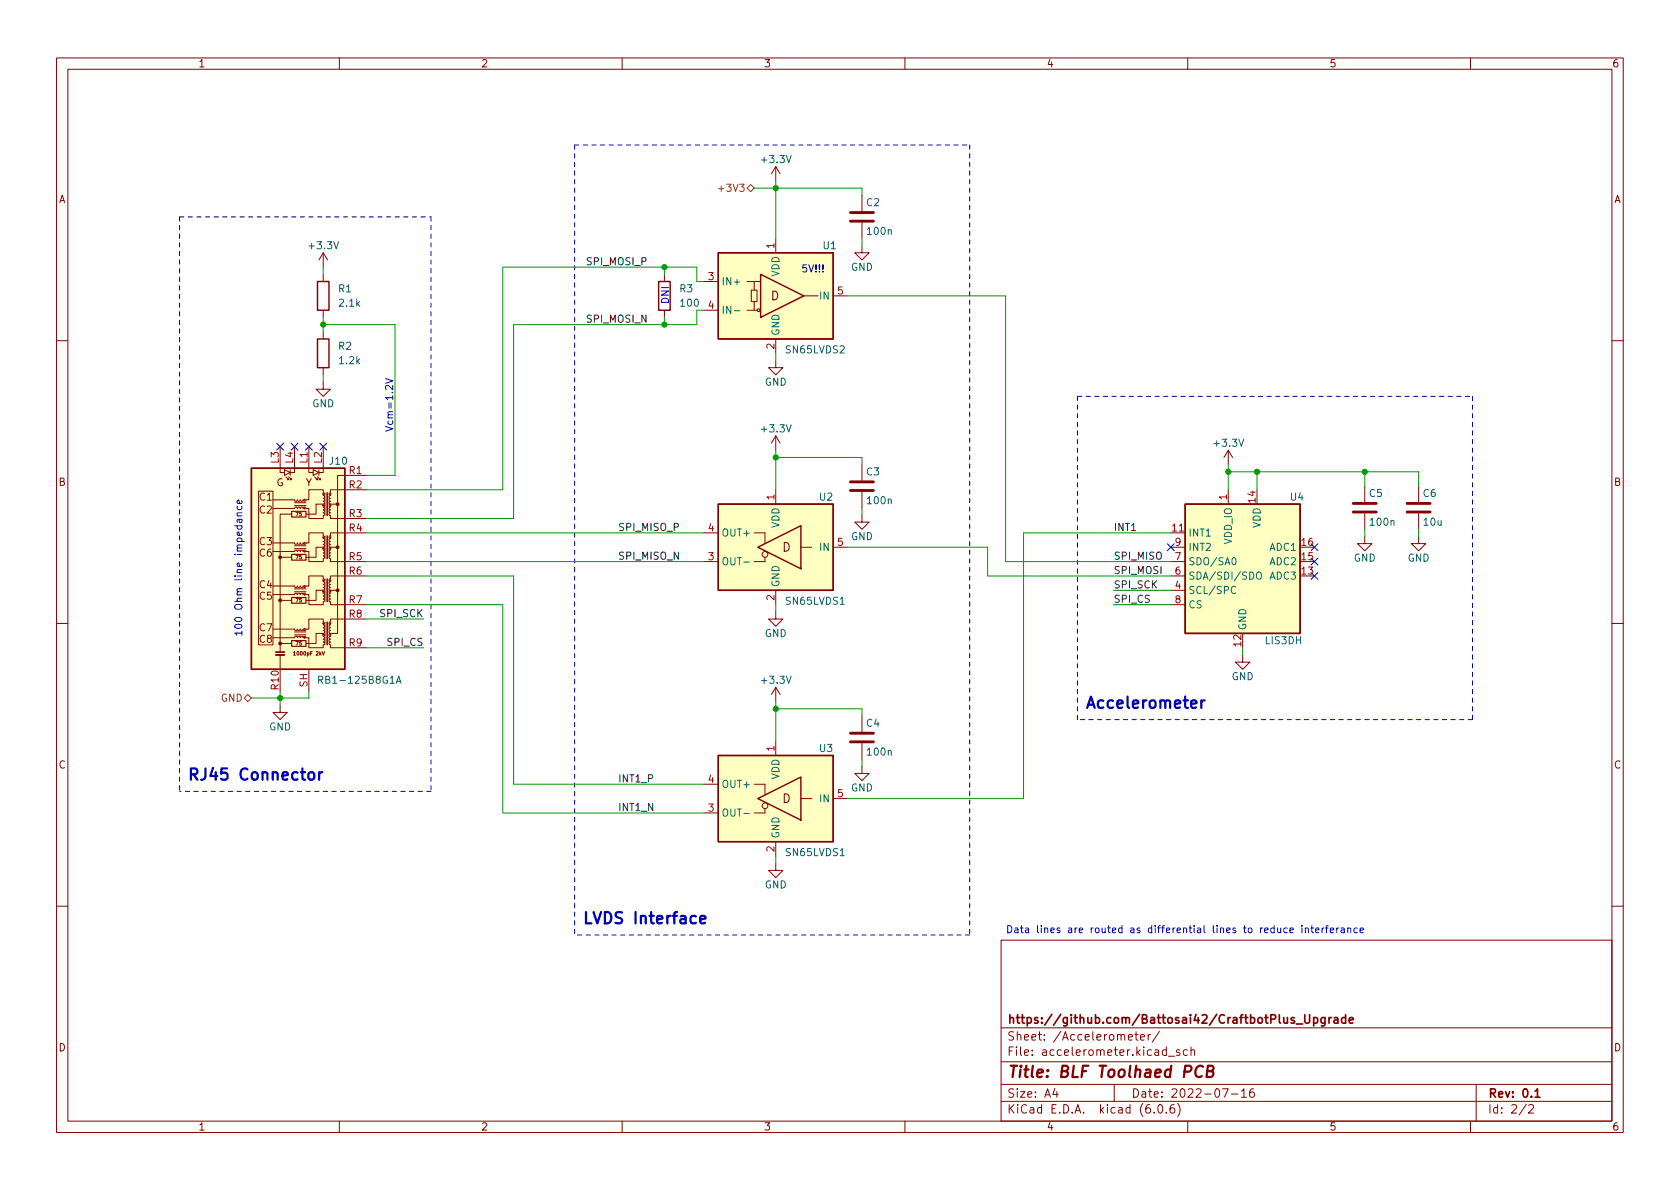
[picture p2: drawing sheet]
<svg xmlns="http://www.w3.org/2000/svg" width="297mm" height="210mm" viewBox="0 0 297 210" stroke-linecap="round" stroke-linejoin="round" font-family="sans-serif">
<g fill="none" stroke="#840000" stroke-width=".18">
<path d="M10 10.2h277v190.1h-277zM12 12.2h273v186.1h-273zM60 10.2v2M110 10.2v2M160 10.2v2M210 10.2v2M260 10.2v2M137.2 29.5v2.5M137.2 29.5l-.8 1.2M137.2 29.5l.7 1.2M152.4 34.5v2.8M152.4 39.4v2.8"/>
<path d="M57.1 44.7v2.5M57.1 48.5v1.3M57.1 54.9v1.2M57.1 58.7v1.2M57.1 44.7l.8 1.3M57.1 44.7l-.7 1.3M117.5 48.5v1.3M117.5 54.9v1.2M124.5 54.9h2.5M124.5 49.8h2.5M132.1 54.9h1.8M132.1 49.8h2.3"/>
<path d="M132.8 51.3h1.1v2h-1.1zM133.3 49.8v1.5M133.3 53.3v1.6M137.2 42.2v2.5M137.2 59.9v2.6M142 52.3h2.7M147.3 52.3h2.6M152.4 43.4v1.3h1.3l-1.3 1.3-1.3-1.3h1.3M10 60.2h2M49.5 79v4.6h.8M52.1 79v4.6h-.8M54.6 79v4.6h.8"/>
<path d="M57.1 67.6v1.2h1.3l-1.3 1.3-1.2-1.3h1.2M57.1 79v4.6h-.7M57.1 65v1.3M137.2 63.7v1.3h1.2l-1.2 1.3-1.3-1.3h1.3M137.2 77.1v2.5M137.2 77.1l.7 1.3M137.2 77.1l-.8 1.3M217.2 79.6l-.8 1.3M217.2 79.6v2.6M217.2 79.6l.7 1.3M285 60.2h2M45.7 86.9h2.6v27.1h-2.6z"/>
<path d="M48.3 96h3.8l.2 .3 .3-.3 .2 .3 .2-.1 .1-.2 .1 .2 .2 .1 .2-.3 .1 .2 .2 .1 .2-.3h.5v-1.8h2.5v.5l.3 .3-.2 .2 .2 .3-.1 .2-.1 .1 .2 .1v.3l-.2 .1 .1 .1 .1 .2-.2 .2M48.3 88.4h3.8l.2 .2 .3-.2 .2 .2h.2l.1-.2 .1 .2h.2l.2-.2 .1 .2h.2l.2-.2h.5v-1.8h2.5v.5l.3 .3-.2 .2 .2 .2-.1 .2-.1 .1 .2 .2v.2l-.2 .1 .1 .1 .1 .2-.2 .2M49.5 98.5h2.1M50.3 83.1l1 .5-1 .5zM50.5 84.3l.6 .5M51.1 84.6v.2h-.3M51.1 84.3l.5 .5M51.3 83.1v1M51.6 90.9h-2.1v24.4M51.6 84.6v.2h-.3M52.1 97h2M52.1 89.4h2"/>
<path d="M52.1 96.5h2M52.1 88.9h2M55.4 83.1l1 .5-1 .5zM55.6 84.3l.5 .5M56.1 84.6v.2h-.2M56.1 84.3l.5 .5M56.4 83.1v1M56.6 84.6v.2h-.2M57.1 96.8h-1.2v1.7h-1.8M57.1 89.1h-1.2v1.8h-1.8M57.2 96.8l.2 .2-.1 .2-.1 .1 .2 .2v.2l-.2 .1 .1 .1 .1 .2-.2 .2 .2 .2-.3 .3v.5h-2.5v-1.8h-.5l-.2-.2h-.2l-.1 .2-.2-.2h-.2l-.1 .2-.1-.2h-.2l-.2 .2-.3-.2-.2 .2h-3.8M57.2 89.1l.2 .3-.1 .2-.1 .1 .2 .1v.3l-.2 .1 .1 .1 .1 .2-.2 .2 .2 .2-.3 .3v.5h-2.5v-1.8h-.5l-.2-.2h-.2l-.1 .2-.2-.2h-.2l-.1 .2-.1-.2h-.2l-.2 .2-.3-.2-.2 .2h-3.8"/>
<path d="M57.7 87.1v4.1M57.7 94.7v4.1M57.9 87.1v4.1M57.9 94.7v4.1M58.4 96.8l-.2 .2v.2l.2 .1-.2 .2v.2l.2 .1-.2 .1v.2l.2 .2-.2 .2 .2 .3v.5h6.4M58.4 89.1l-.2 .3v.2l.2 .1-.2 .1v.3l.2 .1-.2 .1v.2l.2 .2-.2 .2 .2 .3v.5h6.4M58.4 96.8h1.3M58.4 89.1h1.3M64.8 94.2h-6.4v.5l-.2 .3 .2 .2-.2 .3v.2l.2 .1-.2 .1v.3l.2 .1-.2 .1v.2l.2 .2M64.8 86.6h-6.4v.5l-.2 .3 .2 .2-.2 .2v.2l.2 .1-.2 .2v.2l.2 .1-.2 .1v.2l.2 .2M64.8 84.1h-5.1v27.9h-1.3M124.5 94.2h2.5"/>
<path d="M124.5 99.3h2.5M133.3 94.2h2v1.9M135.3 98.5v.8h-2M137.2 86.6v2.5M141.6 96.8h1.9M147.3 96.8h2.6M152.4 91.1v1.2h1.3l-1.3 1.3-1.3-1.3h1.3M152.4 82.2v2.8M152.4 87v2.8M207 94.2h2.5M207 99.3h2.5M207 96.8h2.5"/>
<path d="M217.2 86.6v2.5M241.3 94.9v1.2h1.3l-1.3 1.3-1.3-1.3h1.3M241.3 86v2.8M241.3 90.8v2.8M250.8 94.9v1.2h1.3l-1.3 1.3-1.2-1.3h1.2M250.8 86v2.8M250.8 90.8v2.8M10 110.2h2M48.3 111.2h3.8l.2 .3 .3-.3 .2 .3h.2l.1-.3 .1 .2 .2 .1 .2-.3 .1 .2 .2 .1 .2-.3h.5v-1.7h2.5v.5l.3 .2-.2 .3 .2 .2-.1 .2-.1 .1 .2 .2v.2l-.2 .1 .1 .1 .1 .2-.2 .2M48.3 103.6h3.8l.2 .3 .3-.3 .2 .3 .2-.1 .1-.2 .1 .2 .2 .1 .2-.3 .1 .2 .2 .1 .2-.3h.5v-1.8h2.5v.6l.3 .2-.2 .3 .2 .2-.1 .2-.1 .1 .2 .2v.2l-.2 .1 .1 .1 .1 .2-.2 .2M49.5 113.8h2.1M49.5 115.8v6.4"/>
<path d="M49.5 106.2h2.1M51.9 115.4l.2-.2v.7M51.9 115.9h.4M52.1 112.3h2M52.1 104.6h2M52.1 111.8h2M52.1 104.1h2M54.6 118.4v3.8M57 115.2l.2 .7 .2-.7M57.1 112h-1.2v1.8h-1.8M57.1 104.4h-1.2v1.8h-1.8M57.2 112l.2 .2-.1 .2-.1 .1 .2 .2v.2l-.2 .1 .1 .1 .1 .2-.2 .2 .2 .3-.3 .2v.5h-2.5v-1.7h-.5l-.2-.3-.2 .1-.1 .2-.2-.3-.2 .1-.1 .2-.1-.2-.2-.1-.2 .3-.3-.3-.2 .3h-3.8"/>
<path d="M57.2 104.4l.2 .2-.1 .2-.1 .1 .2 .2v.2l-.2 .1 .1 .1 .1 .2-.2 .2 .2 .3-.3 .2v.5h-2.5v-1.7h-.5l-.2-.3-.2 .1-.1 .1-.2-.2-.2 .1-.1 .1-.1-.2h-.2l-.2 .2-.3-.2-.2 .2-3.8 .1M57.7 102.4v4M57.7 110v4M57.9 102.4v4M57.9 110v4M58.4 112l-.2 .2v.2l.2 .1-.2 .2v.2l.2 .1-.2 .1v.2l.2 .2-.2 .3 .2 .2v.5h6.4M58.4 104.4l-.2 .2v.2l.2 .1-.2 .2v.2l.2 .1-.2 .1v.2l.2 .2-.2 .3 .2 .2v.5h6.4M58.4 104.4h1.3M64.8 109.5h-6.4v.5l-.2 .2 .2 .3-.2 .2v.2l.2 .1-.2 .2v.2l.2 .1-.2 .1v.2l.2 .2M64.8 101.8h-6.4v.6l-.2 .2 .2 .3-.2 .2v.2l.2 .1-.2 .2v.2l.2 .1-.2 .1v.2l.2 .2M137.2 108.2v1.3h-1.3l1.3 1.2 1.2-1.2h-1.2M137.2 104.4v2.5"/>
<path d="M207 104.4h2.5M207 101.8h2.5M207 106.9h2.5M219.7 115.8v1.3h1.3l-1.3 1.3-1.3-1.3h1.3M285 110.2h2M49.5 124.7v1.3h1.3l-1.3 1.2-1.2-1.2h1.2M124.5 138.7h2.5M133.3 138.7h2v1.9M137.2 121.5v2.6M137.2 131.1v2.5M137.2 121.5l.7 1.3M137.2 121.5l-.8 1.3"/>
<path d="M152.4 135.5v1.3h1.3l-1.3 1.2-1.3-1.2h1.3M152.4 126.6v2.8M152.4 131.4v2.8M124.5 143.8h2.5M135.3 143v.8h-2M137.2 152.6v1.3h-1.3l1.3 1.3 1.2-1.3h-1.2M137.2 148.8v2.6M141.6 141.2h1.9M147.3 141.2h2.6M10 160.2h2M177 166.3h108v32h-108zM285 160.2h2"/>
<path d="M60 198.3v2M110 198.3v2M160 198.3v2M177 194.8h108M177 191.8h108M177 187.8h108M177 181.8h108M186.5 192.5l-.4 1h1M186.9 193v1M197 191.8v3M199.5 183.4l.7-.1-.1-.3-.4-.1-.2 .2 .1 .8h.5M200.6 182.9h.6"/>
<path d="M200.9 182.4v1.3l.3 .2M201.6 183.4l.8-.1-.1-.3-.4-.1-.3 .2 .1 .8h.6M203 182.9v1M203.4 182.9l-.3 .1-.1 .2M204.1 196.7v.1M204.9 195.4l.2-.1a.81 .81 0 0 1 .6 .7 .81 .81 0 0 1-.3 .8h-.2a.81 .81 0 0 1-.6-.6 .81 .81 0 0 1 .3-.8zM205 182.4l-1.3 1.9M206.2 196.7v.1M206.6 186.8h1.1M207.6 195.3a.59 .59 0 0 0-.7 .7v.5l.1 .3h.4l.2-.1 .1-.5-.1-.2-.5-.1-.2 .3M208.2 195.1a1.72 1.72 0 0 1 0 2.3M208.6 185.7l-.4-.1-.2 .2 .1 .3 .5 .1v.4h-.6"/>
<path d="M209.9 185.7l-.4-.1-.3 .3v.4l.2 .3h.5M210 198.3v2M210.6 185.8l.2-.2 .3 .1 .1 .9M210.6 185.1v1.5M216.1 192.5h1l-.6 1.5M217.7 193.5h1.2M219.5 193l.4-.5v1.5M219.5 194h.9M221.6 192.5a.59 .59 0 0 0-.7 .7v.5l.2 .3h.4l.2-.1 .1-.5-.2-.2-.4-.1-.3 .3M260 198.3v2M261 191.8v6.5M269.9 195.3l-1.3 1.9"/>
<path d="M270.3 195.5l.6-.2 .2 .2 .1 .3-1 1h1"/>
<circle cx="134.1" cy="54.9" r=".25"/>
<circle cx="135.3" cy="98" r=".51"/>
<circle cx="135.3" cy="142.5" r=".51"/>
</g>
<g fill="none" stroke="#840000" stroke-width=".3">
<path d="M48.8 115.3h1.5M230.7 179.4v1.2l.3 .3h.4l.2-.3v-1.2M232.3 179.9v1.5M234.3 179.9v1.2l-.3 .3h-.4M235 179.9v1M235.4 179.9l-.3 .1-.1 .2M237.9 179.4v1.5M232.3 180l.4-.1 .3 .3v.4l-.2 .3h-.5M234.3 180l-.5-.1-.2 .3v.4l.1 .3h.6M235.9 180h.6l.1 .9M236.6 180.3l-.5 .1a.29 .29 0 0 0-.3 .2 .29 .29 0 0 0 .3 .3h.5M237.9 180l-.4-.1-.3 .3v.4l.1 .3h.6"/>
<path d="M238.6 180.4l.7-.1-.1-.3-.4-.1-.2 .2v.8h.6M271.4 193l.4-.5v1.5M271.4 194h.9"/>
</g>
<path d="M212.7 188.7a.88 .88 0 0 0-1-.1 .88 .88 0 0 0-.4 1 .69 .69 0 0 0 .4 .8 .69 .69 0 0 0 .8-.1M213.5 189.4l.8-.1a.46 .46 0 0 0 .3-.4 .46 .46 0 0 0-.4-.4h-.6l-.3 2h.8a.53 .53 0 0 0 .4-.5 .53 .53 0 0 0-.4-.6" fill="none" stroke="#840000" stroke-width=".4"/>
<path d="M150.4 39.1h4M150.4 37.6h4M150.4 86.7h4M150.4 85.2h4M239.3 90.5h4M239.3 89h4M248.8 90.5h4.1M248.8 89h4.1M150.4 131.2h4M150.4 129.7h4" fill="none" stroke="#840000" stroke-width=".51"/>
<g fill="#ffffc2" stroke="#ffffc2" stroke-width=".18">
<path d="M209.5 89.1h20.4v22.9h-20.4z"/>
<path d="M127 133.6h20.3v15.2h-20.3z"/>
<path d="M44.4 82.8h16.6v35.6h-16.6z"/>
<path d="M127 89.1h20.3v15.3h-20.3z"/>
<path d="M127 44.7h20.3v15.2h-20.3z"/>
</g>
<path d="M56.1 59.9h2.1v5.1h-2.1zM56.1 49.8h2.1v5.1h-2.1zM116.5 49.8h2v5.1h-2zM127 44.7h20.3v15.2h-20.3zM134.5 48.5l7.6 3.8-7.6 3.8zM44.4 82.8h16.6v35.6h-16.6zM127 89.1h20.3v15.3h-20.3zM134 96.8l7.6-3.8v7.6zM209.5 89.1h20.4v22.9h-20.4zM127 133.6h20.3v15.2h-20.3zM134 141.2l7.6-3.8v7.6z" fill="none" stroke="#840000" stroke-width=".25"/>
<path d="M129.8 54.9h1M131.5 99.4h1M217.9 98.7l.2-.1a.68 .68 0 0 1 .5 .6 .68 .68 0 0 1-.5 .7l-.2-.1-.1-.4zM218.5 103.8a.6 .6 0 0 0-.9 .4 .6 .6 0 0 0 .6 .8l.3-.2M222.2 101.3l.3-.1a.43 .43 0 0 1 .5 .4v.4a.42 .42 0 0 1-.4 .4 .42 .42 0 0 1-.4-.4zM56.3 120.2h.6l.2-.2-.1-.3-.7-.1v1.2M70.1 120.8l.4-1.2 .4 1.2M70.2 120.5h.6M131.5 143.8h1" fill="none" stroke="#006464" stroke-width=".18"/>
<g fill="#840000" stroke="#840000" stroke-width=".18">
<circle cx="49.5" cy="113.8" r=".25"/>
<circle cx="49.5" cy="106.2" r=".25"/>
<circle cx="49.5" cy="98.5" r=".25"/>
<circle cx="53.8" cy="112.8" r=".08"/>
<circle cx="53.8" cy="111.2" r=".08"/>
<circle cx="53.8" cy="105.2" r=".08"/>
<circle cx="53.8" cy="103.6" r=".08"/>
<circle cx="53.8" cy="97.6" r=".08"/>
<circle cx="53.8" cy="96" r=".08"/>
<circle cx="53.8" cy="89.9" r=".08"/>
<circle cx="53.8" cy="88.4" r=".08"/>
<circle cx="57.1" cy="112.3" r=".08"/>
<circle cx="57.1" cy="110.2" r=".08"/>
<circle cx="57.1" cy="104.6" r=".08"/>
<circle cx="57.1" cy="102.6" r=".08"/>
<circle cx="57.1" cy="97" r=".08"/>
<circle cx="57.1" cy="95" r=".08"/>
<circle cx="57.1" cy="89.4" r=".08"/>
<circle cx="57.1" cy="87.4" r=".08"/>
<circle cx="58.4" cy="112.3" r=".08"/>
<circle cx="58.4" cy="110.2" r=".08"/>
<circle cx="58.4" cy="104.6" r=".08"/>
<circle cx="58.4" cy="102.6" r=".08"/>
<circle cx="58.4" cy="97" r=".08"/>
<circle cx="58.4" cy="95" r=".08"/>
<circle cx="58.4" cy="89.4" r=".08"/>
<circle cx="58.4" cy="87.4" r=".08"/>
<circle cx="59.7" cy="104.4" r=".25"/>
<circle cx="59.7" cy="96.8" r=".25"/>
<circle cx="59.7" cy="89.1" r=".25"/>
</g>
<path d="M51.6 98h2.5v1.1h-2.5zM51.6 90.4h2.5v1h-2.5zM51.6 113.3h2.5v1h-2.5zM51.6 105.7h2.5v1h-2.5z" fill="none" stroke="#840000" stroke-width=".2"/>
<path d="M48.8 115.8h1.5" fill="none" stroke="#840000" stroke-width=".33"/>
<path d="M127 33.4h1M132.1 33.3l.6-.7 .6 .7-.6 .6zM43.2 123.4l.6-.6 .6 .6-.6 .7z" fill="none" stroke="#725600" stroke-width=".18"/>
<path d="M54.7 136.6a.54 .54 0 0 1 .9 .3v.6a.54 .54 0 0 1-.6 .4 .54 .54 0 0 1-.5-.4v-.6zM56.4 136.5v1.4M57 136.5a.51 .51 0 0 0-.6 .4M212.4 123.8v1.4M213 123.8a.51 .51 0 0 0-.6 .4M123.8 162.6l.9-.2v-.4l-.6-.1-.3 .3 .1 1 .2 .1 .6-.1" fill="none" stroke="#0000c2" stroke-width=".4"/>
<g fill="none" stroke="#0000c2" stroke-width=".18">
<path d="M68.2 66.9l1.2 .5-1.2 .4M41.9 91.2h.9M42 89.5l-.1 .4 .3 .2 .5-.1v-.5M42.2 91.8l.1 .4 .2 .2 .3-.2-.1-.4M42.7 88.5l.1 .4-.2 .1h-.6v-.5l.2-.1 .1 .6M42.8 91.8l-.8 .1v.5M42.8 90.7h-.8l-.1 .3 .1 .2M228.1 164.5l.6-.1-.1-.2-.3-.1-.2 .2v.6h.5M230.2 163.7v.1M230.2 164.1v.8M230.8 164.2l.2-.1 .3 .1v.7M230.8 164.1v.8"/>
<path d="M231.8 164.1h.4M231.9 163.7v1.1l.3 .1M232.6 164.5l.6-.1v-.2l-.4-.1-.2 .2 .1 .6h.5M233.8 164.1v.8M234.1 164.1l-.3 .2M234.4 164.1h.4M234.8 163.7l-.3 .2v1M235.2 164.5l.6-.1v-.2l-.4-.1-.2 .2 .1 .6h.5M236.4 164.1v.8M236.7 164.1l-.3 .2M237.1 164.2h.5l.1 .7M237.7 164.4l-.4 .1-.2 .1 .2 .3h.4"/>
<path d="M238.3 164.2l.2-.1 .3 .1v.7M238.3 164.1v.8M240 164.2l-.4-.1-.2 .2 .1 .6h.5M240.5 164.5l.6-.1-.1-.2-.3-.1-.2 .2v.6h.5"/>
</g>
<path d="M31.7 38.3h44.5M31.7 38.3v101.6M76.2 38.3v101.6M101.6 25.6h69.8M101.6 25.6v139.7M171.4 25.6v139.7M190.5 70.1h69.8M190.5 70.1v57.1M260.3 70.1v57.1M76.2 139.9h-44.5M260.3 127.2h-69.8M171.4 165.3h-69.8" fill="none" stroke="#0000c2" stroke-width=".18" stroke-dasharray=".8 .8"/>
<g fill="none" stroke="#009600" stroke-width=".18">
<path d="M133.3 33.3h19.1v1.2M137.2 32v10.2M57.1 57.4h12.7v26.7h-5M57.1 47.2v1.3M57.1 56.1v2.6M117.5 47.2v1.3M117.5 56.1v1.3M124.5 54.9h-1.3v2.5h-32.4v34.3h-26M124.5 49.8h-1.3v-2.6h-34.3v39.4h-24.1M149.9 52.3h27.9v47h29.2M152.4 42.2v1.2M57.1 66.3v1.3"/>
<path d="M137.2 62.5v1.2M137.2 79.6v7M64.8 94.2h59.7M64.8 99.3h59.7M137.2 80.9h15.2v1.3M149.9 96.8h24.7v5h32.4M152.4 89.8v1.3M207 94.2h-26v47h-31.1M217.2 83.4h33.6v2.6M217.2 82.2v4.4M222.2 83.4v3.2M241.3 83.4v2.6"/>
<path d="M241.3 93.6v1.3M250.8 93.6v1.3M64.8 106.9h24.1v36.9h35.6M64.8 101.8h26v36.9h33.7M64.8 114.5h10.1M64.8 109.5h10.1M137.2 106.9v1.3M196.8 106.9h10.2M196.8 104.4h10.2M219.7 114.5v1.3M49.5 122.2v2.5M54.6 122.2v1.2h-10.2"/>
<path d="M137.2 124.1v7M137.2 125.3h15.2v1.3M152.4 134.2v1.3M137.2 151.4v1.2"/>
</g>
<g fill="none" stroke="#000084" stroke-width=".18">
<path d="M48.9 78.4l1.2 1.2M50.1 78.4l-1.2 1.2M51.5 78.4l1.2 1.2M52.7 78.4l-1.2 1.2M54 78.4l1.2 1.2M55.2 78.4l-1.2 1.2M56.5 78.4l1.3 1.2M57.8 78.4l-1.3 1.2M206.4 96.2l1.2 1.2M207.6 96.2l-1.2 1.2M231.8 98.7l1.2 1.2M231.8 96.2l1.2 1.2"/>
<path d="M233 98.7l-1.2 1.2M233 96.2l-1.2 1.2M231.8 101.2l1.2 1.3M233 101.2l-1.2 1.3"/>
</g>
<g fill="#009600" stroke="#009600" stroke-width=".18">
<circle cx="49.5" cy="123.4" r=".46"/>
<circle cx="57.1" cy="57.4" r=".46"/>
<circle cx="222.2" cy="83.4" r=".46"/>
<circle cx="137.2" cy="125.3" r=".46"/>
<circle cx="117.5" cy="47.2" r=".46"/>
<circle cx="117.5" cy="57.4" r=".46"/>
<circle cx="241.3" cy="83.4" r=".46"/>
<circle cx="217.2" cy="83.4" r=".46"/>
<circle cx="137.2" cy="80.9" r=".46"/>
<circle cx="137.2" cy="33.3" r=".46"/>
</g>
<g font-size="2.8" fill="#0000c2">
<text x="191.8" y="125.3">Accelerometer</text>
<text x="33" y="138">RJ45 Connector</text>
<text x="102.9" y="163.4">LVDS Interface</text>
</g>
<text font-size="2.8" fill="#840000" x="178" y="190.6">Title: BLF Toolhaed PCB</text>
<g font-size="2.1" fill="#840000">
<text x="136.3" y="53.1">D</text>
<text x="138.3" y="97.5">D</text>
<text x="138.3" y="142">D</text>
<text x="178" y="184">Sheet: /Accelerometer/</text>
<text x="178" y="181">https://github.com/Battosai42/CraftbotPlus_Upgrade</text>
<text x="178" y="186.7">File: accelerometer.kicad_sch</text>
<text x="178" y="196.9">KiCad E.D.A. kicad (6.0.6)</text>
<text x="178" y="194.1">Size: A4</text>
<text x="200" y="194.1">Date: 2022-07-16</text>
<text x="263" y="194.1">Rev: 0.1</text>
<text x="263" y="196.9">Id: 2/2</text>
</g>
<g font-size="1.8" fill="#840000">
<text x="35" y="11.9">1</text>
<text x="85" y="11.9">2</text>
<text x="135" y="11.9">3</text>
<text x="185" y="11.9">4</text>
<text x="235" y="11.9">5</text>
<text x="285" y="11.9">6</text>
<text x="10.3" y="35.9">A</text>
<text x="285.3" y="35.9">A</text>
<text x="10.3" y="85.9">B</text>
<text x="45.9" y="88.5">C1</text>
<text x="48.8" y="86">G</text>
<text x="54" y="86">Y</text>
<text x="285.3" y="85.9">B</text>
<text x="45.9" y="90.8">C2</text>
<text x="45.9" y="96.4">C3</text>
<text x="45.9" y="98.4">C6</text>
<text x="45.9" y="104">C4</text>
<text x="45.9" y="106">C5</text>
<text x="45.9" y="111.6">C7</text>
<text x="45.9" y="113.7">C8</text>
<text x="10.3" y="135.9">C</text>
<text x="285.3" y="135.9">C</text>
<text x="10.3" y="185.9">D</text>
<text x="285.3" y="185.9">D</text>
<text x="35" y="199.9">1</text>
<text x="85" y="199.9">2</text>
<text x="135" y="199.9">3</text>
<text x="185" y="199.9">4</text>
<text x="235" y="199.9">5</text>
<text x="285" y="199.9">6</text>
</g>
<g font-size="1.8" fill="#006464">
<text x="134.8" y="28.8">+3.3V</text>
<text x="153.2" y="36.4">C2</text>
<text x="153.5" y="41.5">100n</text>
<text x="54.8" y="44.1">+3.3V</text>
<text x="145.6" y="44.1">U1</text>
<text x="150.4" y="47.9">GND</text>
<text x="59.9" y="51.7">R1</text>
<text x="120.2" y="51.7">R3</text>
<text x="127.5" y="50.4">IN+</text>
<text x="137.8" y="48.9" transform="rotate(-90 137.8 48.9)">VDD</text>
<text x="145" y="53">IN</text>
<text x="60.1" y="54.2">2.1k</text>
<text x="120.4" y="54.2">100</text>
<text x="127.5" y="55.5">IN-</text>
<text x="137.8" y="59.4" transform="rotate(-90 137.8 59.4)">GND</text>
<text x="59.9" y="61.8">R2</text>
<text x="60.1" y="64.4">1.2k</text>
<text x="139.1" y="62.5">SN65LVDS2</text>
<text x="135.2" y="68.2">GND</text>
<text x="55.2" y="72">GND</text>
<text x="134.8" y="76.4">+3.3V</text>
<text x="58.3" y="82.2">J10</text>
<text x="214.8" y="79">+3.3V</text>
<text x="144.9" y="88.5">U2</text>
<text x="153.2" y="84.1">C3</text>
<text x="153.5" y="89.1">100n</text>
<text x="228.2" y="88.5">U4</text>
<text x="242.1" y="87.9">C5</text>
<text x="251.6" y="87.9">C6</text>
<text x="127.5" y="94.9">OUT+</text>
<text x="137.8" y="93.4" transform="rotate(-90 137.8 93.4)">VDD</text>
<text x="150.4" y="95.5">GND</text>
<text x="210.1" y="94.9">INT1</text>
<text x="222.9" y="93.4" transform="rotate(-90 222.9 93.4)">VDD</text>
<text x="242.4" y="93">100n</text>
<text x="251.8" y="93">10u</text>
<text x="127.5" y="99.9">OUT-</text>
<text x="145" y="97.4">IN</text>
<text x="210.1" y="99.9">SDO/SA0</text>
<text x="210.1" y="97.4">INT2</text>
<text x="217.8" y="96.2" transform="rotate(-90 217.8 96.2)">VDD_IO</text>
<text x="224.5" y="99.9">ADC2</text>
<text x="224.5" y="97.4">ADC1</text>
<text x="239.3" y="99.3">GND</text>
<text x="248.9" y="99.3">GND</text>
<text x="137.8" y="103.9" transform="rotate(-90 137.8 103.9)">GND</text>
<text x="139.1" y="106.9">SN65LVDS1</text>
<text x="210.1" y="105">SCL/SPC</text>
<text x="210.1" y="102.5">SDA/SDI/SDO</text>
<text x="210.1" y="107.6">CS</text>
<text x="224.5" y="102.5">ADC3</text>
<text x="135.2" y="112.6">GND</text>
<text x="220.3" y="111.5" transform="rotate(-90 220.3 111.5)">GND</text>
<text x="223.8" y="113.9">LIS3DH</text>
<text x="57.1" y="120.9">RB1-125B8G1A</text>
<text x="134.8" y="120.9">+3.3V</text>
<text x="217.7" y="120.3">GND</text>
<text x="47.6" y="129.2">GND</text>
<text x="153.2" y="128.5">C4</text>
<text x="137.8" y="137.8" transform="rotate(-90 137.8 137.8)">VDD</text>
<text x="144.9" y="133">U3</text>
<text x="153.5" y="133.6">100n</text>
<text x="127.5" y="139.3">OUT+</text>
<text x="145" y="141.9">IN</text>
<text x="150.4" y="139.9">GND</text>
<text x="127.5" y="144.4">OUT-</text>
<text x="137.8" y="148.3" transform="rotate(-90 137.8 148.3)">GND</text>
<text x="139.1" y="151.4">SN65LVDS1</text>
<text x="135.2" y="157.1">GND</text>
</g>
<g font-size="1.8" fill="#725600">
<text x="127.7" y="33.9">+3V3</text>
<text x="39.1" y="124.1">GND</text>
</g>
<g font-size="1.8" fill="#0f0f0f">
<text x="103.5" y="46.9">SPI_MOSI_P</text>
<text x="103.5" y="57">SPI_MOSI_N</text>
<text x="109.2" y="93.9">SPI_MISO_P</text>
<text x="196.8" y="93.9">INT1</text>
<text x="109.2" y="99">SPI_MISO_N</text>
<text x="196.8" y="99">SPI_MISO</text>
<text x="196.8" y="101.5">SPI_MOSI</text>
<text x="196.8" y="106.6">SPI_CS</text>
<text x="196.8" y="104">SPI_SCK</text>
<text x="67.4" y="109.1">SPI_SCK</text>
<text x="68.6" y="114.2">SPI_CS</text>
<text x="109.2" y="138.3">INT1_P</text>
<text x="109.2" y="143.4">INT1_N</text>
</g>
<g font-size="1.8" fill="#a90000">
<text x="136.9" y="43.9" transform="rotate(-90 136.9 43.9)">1</text>
<text x="125.2" y="49.5">3</text>
<text x="148.1" y="52.1">5</text>
<text x="125.2" y="54.6">4</text>
<text x="136.9" y="61.7" transform="rotate(-90 136.9 61.7)">2</text>
<text x="49.3" y="81.9" transform="rotate(-90 49.3 81.9)">L3</text>
<text x="51.8" y="81.9" transform="rotate(-90 51.8 81.9)">L4</text>
<text x="54.4" y="81.9" transform="rotate(-90 54.4 81.9)">L1</text>
<text x="56.9" y="81.9" transform="rotate(-90 56.9 81.9)">L2</text>
<text x="61.7" y="83.8">R1</text>
<text x="61.7" y="86.4">R2</text>
<text x="136.9" y="88.4" transform="rotate(-90 136.9 88.4)">1</text>
<text x="216.9" y="88.4" transform="rotate(-90 216.9 88.4)">1</text>
<text x="222" y="88.9" transform="rotate(-90 222 88.9)">14</text>
<text x="61.7" y="91.4">R3</text>
<text x="61.7" y="94">R4</text>
<text x="125.2" y="94">4</text>
<text x="207.3" y="94">11</text>
<text x="61.7" y="99.1">R5</text>
<text x="61.7" y="101.6">R6</text>
<text x="125.2" y="99.1">3</text>
<text x="148.1" y="96.5">5</text>
<text x="207.8" y="101.6">6</text>
<text x="207.8" y="99.1">7</text>
<text x="207.8" y="96.5">9</text>
<text x="230.2" y="101.6">13</text>
<text x="230.2" y="99.1">15</text>
<text x="230.2" y="96.5">16</text>
<text x="61.7" y="106.7">R7</text>
<text x="136.9" y="106.2" transform="rotate(-90 136.9 106.2)">2</text>
<text x="207.8" y="104.1">4</text>
<text x="207.8" y="106.7">8</text>
<text x="61.7" y="109.2">R8</text>
<text x="61.7" y="114.3">R9</text>
<text x="219.5" y="114.3" transform="rotate(-90 219.5 114.3)">12</text>
<text x="49.3" y="121.9" transform="rotate(-90 49.3 121.9)">R10</text>
<text x="54.4" y="121.5" transform="rotate(-90 54.4 121.5)">SH</text>
<text x="136.9" y="132.8" transform="rotate(-90 136.9 132.8)">1</text>
<text x="125.2" y="143.5">3</text>
<text x="125.2" y="138.4">4</text>
<text x="148.1" y="141">5</text>
<text x="136.9" y="150.6" transform="rotate(-90 136.9 150.6)">2</text>
</g>
<g font-size="1.8" fill="#0000c2">
<text x="118.3" y="53.8" transform="rotate(-90 118.3 53.8)">DNI</text>
<text x="141.6" y="48.2">5V!!!</text>
<text x="69.5" y="76.4" transform="rotate(-90 69.5 76.4)">Vcm=1.2V</text>
<text x="42.8" y="112.6" transform="rotate(-90 42.8 112.6)">100 Ohm line impedance</text>
<text x="177.8" y="165">Data lines are routed as differential lines to reduce interferance</text>
</g>
<g font-size=".9" fill="#840000">
<text x="52.3" y="91.2">75</text>
<text x="52.3" y="98.9">75</text>
<text x="52.3" y="106.5">75</text>
<text x="52.2" y="115.9">1000pF 2kV</text>
<text x="52.3" y="114.1">75</text>
</g>
</svg>
